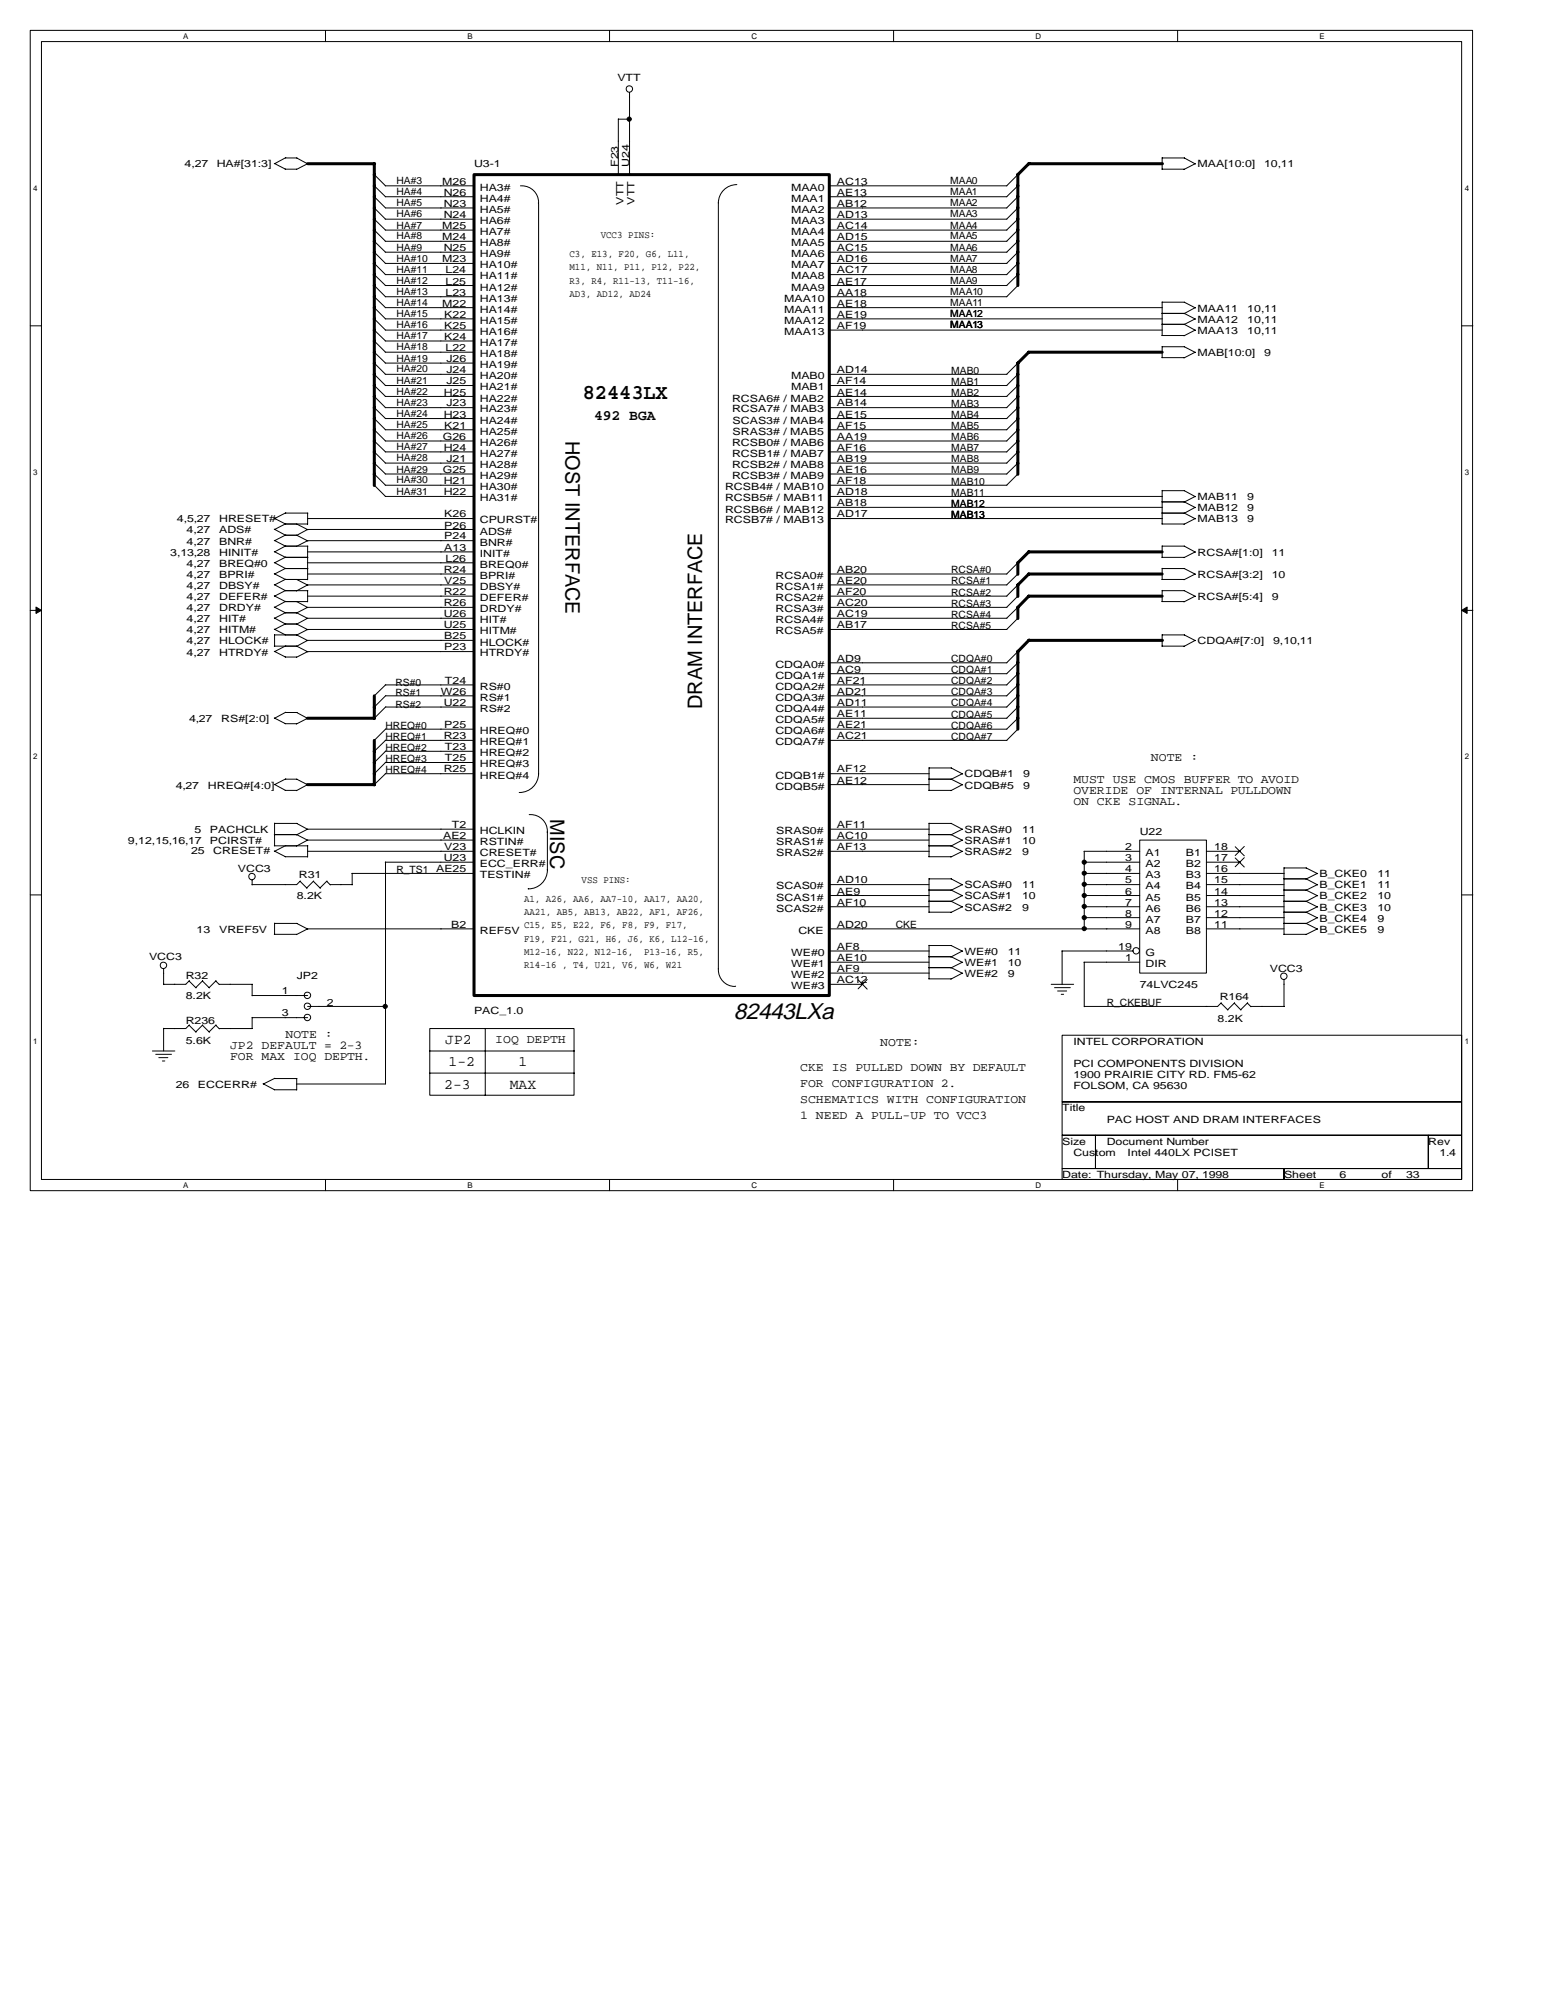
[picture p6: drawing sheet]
<svg xmlns="http://www.w3.org/2000/svg" width="216mm" height="279mm" viewBox="0 0 216 279" stroke-linecap="round" stroke-linejoin="round" font-family="sans-serif">
<path d="M4.2 4.2h201.4v162.1h-201.4zM5.8 5.8h198.3v159h-198.3z" fill="none" stroke="#000" stroke-width=".14"/>
<g fill="#fff">
<path d="M25.6 4.5h.7v1.1h-.7z"/>
<path d="M25.6 165h.7v1.2h-.7z"/>
</g>
<path d="M45.5 4.2v1.6M45.5 164.8v1.5" fill="none" stroke="#000" stroke-width=".14"/>
<g fill="#fff">
<path d="M65.3 4.5h.7v1.1h-.7z"/>
<path d="M65.3 165h.7v1.2h-.7z"/>
</g>
<path d="M85.1 4.2v1.6M85.1 164.8v1.5" fill="none" stroke="#000" stroke-width=".14"/>
<g fill="#fff">
<path d="M104.9 4.5h.8v1.1h-.8z"/>
<path d="M104.9 165h.8v1.2h-.8z"/>
</g>
<path d="M124.8 4.2v1.6M124.8 164.8v1.5" fill="none" stroke="#000" stroke-width=".14"/>
<g fill="#fff">
<path d="M144.6 4.5h.8v1.1h-.8z"/>
<path d="M144.6 165h.8v1.2h-.8z"/>
</g>
<path d="M164.5 4.2v1.6M164.5 164.8v1.5" fill="none" stroke="#000" stroke-width=".14"/>
<g fill="#fff">
<path d="M184.3 4.5h.7v1.1h-.7z"/>
<path d="M184.3 165h.7v1.2h-.7z"/>
<path d="M4.6 25.7h.6v1.1h-.6z"/>
<path d="M204.5 25.7h.6v1.1h-.6z"/>
<path d="M4.6 65.4h.6v1.2h-.6z"/>
<path d="M204.5 65.4h.6v1.2h-.6z"/>
</g>
<path d="M4.2 45.5h1.6M204.1 45.5h1.6" fill="none" stroke="#000" stroke-width=".14"/>
<g fill="#fff">
<path d="M4.6 105.1h.6v1.2h-.6z"/>
<path d="M204.5 105.1h.6v1.2h-.6z"/>
</g>
<path d="M4.2 85.3h1.6M204.1 85.3h1.6" fill="none" stroke="#000" stroke-width=".14"/>
<path d="M5 84.8l.8 .5-.8 .4zM204.1 85.3l.8-.5v.9z" fill="#000" stroke="#000" stroke-width=".14"/>
<g fill="#fff">
<path d="M4.6 144.9h.6v1.2h-.6z"/>
<path d="M204.5 144.9h.6v1.2h-.6z"/>
</g>
<g fill="none" stroke="#000" stroke-width=".14">
<path d="M86.3 16.6v7.8M86.3 16.6h1.7M87.9 12.9v11.5M38.3 22.8l1.6 .8M39.8 23.6h1.6M39.9 22.1h1.6M39.9 22l-1.6 .9M41.4 22.1l1.6 .8M43 22.9l-1.6 .8M52.2 27.4l1.6 1.7h12.4M52.2 29l1.6 1.6M52.2 24.4l1.6 1.6"/>
<path d="M52.2 35.2l1.6 1.6M52.2 32.1l1.6 1.6M52.2 33.7l1.6 1.5M52.2 36.8l1.6 1.6M52.2 39.8l1.6 1.7M52.2 38.3l1.6 1.6M52.2 30.6l1.6 1.5M52.2 25.9l1.6 1.6M53.8 30.6h12.4M53.8 32.1h12.4M53.8 33.7h12.4M53.8 26h12.4"/>
<path d="M53.8 35.2h12.4M53.8 36.8h12.4M53.8 38.4h12.4M53.8 27.5h12.4M53.8 39.9h12.4M72.7 26a2.28 2.28 0 0 1 2.5 2.4M75.2 28.4v79.7M100.3 28.3v107.1M102.9 25.8a2.57 2.57 0 0 0-2.6 2.6M115.8 29.1h24.8M115.8 30.6h24.8M115.8 32.1h24.8"/>
<path d="M115.8 33.7h24.8M115.8 26h24.8M115.8 35.2h24.8M115.8 36.8h24.8M115.8 38.4h24.8M115.8 27.5h24.8M115.8 39.9h24.8M142.2 27.4l-1.6 1.7M142.2 36.8l-1.6 1.6M142.2 35.2l-1.6 1.6M142.2 25.9l-1.6 1.6M142.2 33.7l-1.6 1.5"/>
<path d="M142.2 24.4l-1.6 1.6M142.2 32.1l-1.6 1.6M142.2 30.6l-1.6 1.5M142.2 39.8l-1.6 1.7M142.2 29l-1.6 1.6M142.2 38.3l-1.6 1.6M162.3 23.6h3.1M162.3 22.1h3.1M162.3 22v1.6M165.4 22.1l1.6 .8M166.9 22.9l-1.6 .8M52.2 58.4l1.6 1.6"/>
<path d="M52.2 55.3l1.6 1.6M52.2 46.1l1.6 1.5M52.2 44.5l1.6 1.6M52.2 41.4l1.6 1.6M52.2 53.8l1.6 1.6M52.2 56.9l1.6 1.6M52.2 50.7l1.6 1.6M52.2 47.6l1.6 1.6M52.2 60l1.6 1.6M52.2 42.9l1.6 1.6M52.2 49.2l1.6 1.5M52.2 52.2l1.6 1.7"/>
<path d="M53.8 53.9h12.4M53.8 52.3h12.4M53.8 58.5h12.4M53.8 55.4h12.4M53.8 56.9h12.4M53.8 41.5h12.4M53.8 43h12.4M53.8 44.5h12.4M53.8 46.1h12.4M53.8 47.6h12.4M53.8 49.2h12.4M53.8 50.7h12.4"/>
<path d="M115.8 53.9h24.8M115.8 52.3h24.8M115.8 58.5h24.8M115.8 55.4h24.8M115.8 56.9h24.8M115.8 41.5h24.8M115.8 43h46.5M115.8 44.5h46.5M115.8 46.1h46.5M142.2 60l-1.6 1.6M142.2 50.7l-1.6 1.6M142.2 56.9l-1.6 1.6"/>
<path d="M142.2 58.4l-1.6 1.6M142.2 55.3l-1.6 1.6M142.2 53.8l-1.6 1.6M142.2 52.2l-1.6 1.7M162.3 50h3.1M162.3 43.8h3.1M162.3 45.3h3.1M162.3 46.9h3.1M162.3 48.4h3.1M162.3 42.2v4.7M162.3 48.4v1.6M162.3 42.2h3.1"/>
<path d="M165.4 48.4l1.6 .8M165.4 42.2l1.6 .8M165.4 43.8l1.6 .8M165.4 45.3l1.6 .9M166.9 49.2l-1.6 .8M166.9 43l-1.6 .8M166.9 44.5l-1.6 .8M166.9 46.1l-1.6 .8M38.3 78.6l1.6 .8M38.3 75.5l1.6 .8M38.3 73.9l1.6 .9M38.3 72.4l1.6 .8"/>
<path d="M38.3 77.1l1.6 .8M39.8 77.9h3.2M39.8 79.4h3.2M39.8 74.8h1.7M39.8 76.3h3.2M39.8 73.2h3.2M39.9 71.7h3.1M39.9 77.8l-1.6 .8M39.9 74.7l-1.6 .8M39.9 73.2l-1.6 .8M39.9 71.6l-1.6 .8M39.9 79.4l-1.6 .8"/>
<path d="M39.9 76.3l-1.6 .8M41.4 74.8l1.6 .8M41.4 73.2l1.6 .8M42.9 74h23.3M42.9 78.6h23.3M43 72.4h23.2M43 77.1h23.2M43 71.7v1.5M43 76.3v4.7M43 74l-1.6 .8M52.2 67.7l1.6 1.7M52.2 61.6l1.6 1.5"/>
<path d="M52.2 66.2l1.6 1.6M52.2 64.7l1.6 1.5M52.2 63.1l1.6 1.6M53.8 60h12.4M53.8 61.6h12.4M53.8 63.1h12.4M53.8 64.7h12.4M53.8 66.2h12.4M53.8 67.8h12.4M53.8 69.4h12.4M66.2 75.5h-23.2l-1.6 .8M115.8 60h24.8"/>
<path d="M115.8 61.6h24.8M115.8 63.1h24.8M115.8 64.7h24.8M115.8 66.2h24.8M115.8 67.8h24.8M115.8 69.4h46.5M115.8 70.9h46.5M115.8 72.4h46.5M142.2 66.2l-1.6 1.6M142.2 64.7l-1.6 1.5M142.2 63.1l-1.6 1.6M142.2 61.6l-1.6 1.5"/>
<path d="M142.2 78.6l-1.6 1.6M162.3 77.9h3.1M162.3 73.2h3.1M162.3 71.7h3.1M162.3 70.1h3.1M162.3 79.4h3.1M162.3 76.3h3.1M162.3 68.5v4.7M162.3 76.3v1.6M162.3 79.4v1.6M162.3 68.5h3.1M165.4 76.3l1.6 .8"/>
<path d="M165.4 79.4l1.6 .8M165.4 68.5l1.6 .9M165.4 70.1l1.6 .8M165.4 71.7l1.6 .8M166.9 77.1l-1.6 .8M166.9 69.4l-1.6 .8M166.9 70.9l-1.6 .8M166.9 72.4l-1.6 .8M38.3 90.3h3.2M38.3 84.8l1.6 .8M38.3 87.9l1.6 .8M38.3 83.2l1.6 .8"/>
<path d="M38.3 86.3l1.6 .9M38.3 81.7l1.6 .8M38.3 80.1l1.6 .9M38.3 91l1.6 .8M38.3 88.7h3.2M38.3 88.7v1.6M39.8 84h3.2M39.8 85.6h1.7M39.8 87.2h1.7M39.8 82.5h3.2M39.8 81h3.2M39.8 91.8h1.6"/>
<path d="M39.9 99.5h1.6M39.9 84l-1.6 .8M39.9 87.1l-1.6 .8M39.9 82.5l-1.6 .8M39.9 85.6l-1.6 .8M39.9 80.9l-1.6 .8M39.9 99.5l-1.6 .8M39.9 90.2l-1.6 .8M41.4 88.7l1.6 .8M41.4 84l1.6 .9M41.4 87.2l1.6 .8M41.4 85.6l1.6 .8"/>
<path d="M41.4 81l1.6 .8M41.4 99.5l1.6 .9M41.4 90.3l1.6 .8M42.9 87.9h23.3M42.9 91h23.3M43 80.2h23.2M43 83.3h23.2M43 82.5v1.6M43 87.9l-1.6 .8M43 91l-1.6 .8M53.8 95.7h12.4M53.8 97.2h12.4"/>
<path d="M53.8 98.8h12.4M53.9 98.7l-1.6 1.6M53.9 97.2l-1.6 1.6M53.9 95.6l-1.6 1.6M66.2 81.7h-23.2l-1.6 .9M66.2 84.8h-23.2l-1.6 .9M66.2 86.4h-23.2l-1.6 .8M66.2 89.5h-23.2l-1.6 .8M115.8 81.7h24.8M115.8 92.6h24.8M115.8 94.1h24.8M115.8 80.2h24.8"/>
<path d="M115.8 95.7h24.8M115.8 83.3h24.8M115.8 97.2h24.8M115.8 98.8h24.8M115.8 84.8h24.8M115.8 86.4h24.8M115.8 87.9h24.8M142.2 80.1l-1.6 1.6M142.2 83.2l-1.6 1.6M142.2 81.7l-1.6 1.6M142.2 84.8l-1.6 1.6M142.2 86.3l-1.6 1.6"/>
<path d="M142.2 92.6l-1.6 1.5M142.2 91l-1.6 1.6M142.2 94.1l-1.6 1.6M142.2 95.6l-1.6 1.6M142.2 97.2l-1.6 1.6M142.2 98.7l-1.6 1.6M162.3 90.3h3.1M162.3 84h3.1M162.3 81h3.1M162.3 88.7h3.1M162.3 82.5h3.1M162.3 82.5v1.5"/>
<path d="M162.3 88.7v1.6M165.4 82.5l1.6 .8M165.4 88.7l1.6 .8M166.9 80.2l-1.6 .8M166.9 83.3l-1.6 .8M166.9 89.5l-1.6 .8M38.3 100.3l1.6 .8M38.3 109.6l1.6 .8M38.3 116.6h3.2M38.3 118.2h4.7M38.3 118.9l1.6 .8M38.3 115v3.2"/>
<path d="M38.3 115h3.2M39.8 101.1h1.6M39.8 110.4h1.6M39.8 119.7h3.2M39.9 108.8h1.6M39.9 108.8l-1.6 .8M39.9 118.1l-1.6 .8M41.4 108.8l1.6 .9M41.4 115l1.6 .9M41.4 116.6l1.6 .8M43 118.9h23.2M43 118.2v1.5"/>
<path d="M43 100.3l-1.6 .8M43 109.6l-1.6 .9M53.8 108.1h12.4M53.8 103.4h12.4M53.8 105h12.4M53.8 106.5h12.4M53.8 101.9h12.4M53.9 101.8l-1.6 1.6M53.9 108l-1.6 1.6M53.9 106.5l-1.6 1.6M53.9 104.9l-1.6 1.6M53.9 103.4l-1.6 1.6"/>
<path d="M66.2 115.8h-23.2l-1.6 .8M66.2 117.4h-23.2l-1.6 .8M73.9 113.8a2.29 2.29 0 0 1 2.5 2.5M75.2 108a2.66 2.66 0 0 1-2.7 2.7M76.4 116.3v5.2M115.8 118.9h14M115.8 108.1h14M115.8 115.8h14M115.8 117.4h13.9M115.8 109.6h13.9M115.8 100.3h24.8M115.8 101.9h24.8"/>
<path d="M115.8 103.4h24.8M129.7 108.8h3.2M129.7 110.4h3.1M129.7 116.6h3.2M129.7 118.2h3.2M129.7 119.7h3.1M129.7 115h3.2M129.7 107.2v3.2M129.7 115v4.7M129.7 107.3h3.2M132.8 107.3l1.6 .8M132.8 108.8l1.6 .9"/>
<path d="M132.8 115l1.6 .9M132.8 116.6l1.6 .8M132.8 118.2l1.6 .8M134.4 108.1l-1.6 .8M134.4 109.6l-1.6 .9M134.4 115.8l-1.6 .8M134.4 117.4l-1.6 .8M134.4 118.9l-1.6 .8M142.2 100.3l-1.6 1.6M142.2 101.8l-1.6 1.6M151.4 118.9h7.8M151.4 118.9v10.9"/>
<path d="M159.2 117.4h9.3v18.5h-9.3zM168.5 118.9h4.7M172.5 118.3l1.3 1.3M172.5 119.9l1.3 1.2M173.8 118.2l-1.3 1.3M173.8 119.8l-1.3 1.3M4.2 125h1.6M22.8 135.4v2.2M26.4 137l1 1M26.4 137l-.5 .5h-3.1M28.3 137l.9 1M28.3 137l-1 1"/>
<path d="M30.1 137l.5 .6M30.2 137l-1 1M30.6 137.5h4.7M35.2 122.9v.7M35.2 137.5v1.6M35.2 139.1h7.8M38.3 130.5h3.1M38.3 129v1.5M38.3 129h3.2M41.4 129l1.6 .8M41.9 123.1l1 1M41.9 123.1l-.5 .5h-6.2"/>
<path d="M43.8 123.1l.9 1M43.8 123.1l-1 .9M45.6 123.1l.5 .5M45.7 123.1l-1 .9M46.1 123.6h3.1M49.1 122h17.1M49.2 122v1.6M53.8 120.4h12.4M53.8 120.4v31h-12.4M66.2 129.8h-23.2l-1.6 .8M76.4 121.5a2.64 2.64 0 0 1-2.6 2.7M100.3 135.3a2.27 2.27 0 0 0 2.4 2.5"/>
<path d="M115.8 137.5h4.7M115.8 123.6h13.9M115.8 125.1h14M115.8 126.7h13.9M115.8 129.8h43.4M115.8 132.9h14M115.8 134.4h13.9M115.8 135.9h14M119.8 136.9l1.3 1.3M121.1 136.8l-1.3 1.3M129.7 133.7h3.2M129.7 135.2h3.2"/>
<path d="M129.7 124.3h3.2M129.7 125.9h3.2M129.7 127.4h3.1M129.7 136.7h3.1M129.7 122.7v4.7M129.7 132v4.7M129.7 122.8h3.2M129.7 132.1h3.2M132.8 133.7l1.6 .8M132.8 122.8l1.6 .8M132.8 124.3l1.6 .8M132.8 125.9l1.6 .8"/>
<path d="M132.8 132.1l1.6 .8M132.8 135.2l1.6 .8M134.4 134.4l-1.6 .8M134.4 123.6l-1.6 .8M134.4 125.1l-1.6 .9M134.4 126.7l-1.6 .8M134.4 132.9l-1.6 .8M134.4 135.9l-1.6 .9M146.8 137.5h3.1M147.3 138h2.2M147.7 138.4h1.3M148.2 138.9h.3"/>
<path d="M148.3 132.9h9.9M148.3 132.9v4.7M151.4 120.4h7.8M151.4 122h7.8M151.4 125.1h7.8M151.4 128.2h7.8M151.4 134.4h7.8M151.4 123.6h7.8M151.4 126.7h7.8M151.4 134.4v6.2M168.5 120.4h4.7M168.5 122h10.9"/>
<path d="M168.5 123.6h10.8M168.5 125.1h10.9M168.5 126.7h10.8M168.5 128.2h10.9M168.5 129.8h10.8M179.3 122.8h3.1M179.3 124.3h3.1M179.3 125.9h3.1M179.3 127.4h3.1M179.3 129h3.1M179.3 130.5h3.1M179.3 121.2v9.3"/>
<path d="M179.3 136.9v3.7M179.3 121.3h3.1M182.4 122.8l1.6 .8M182.4 124.3l1.6 .8M182.4 125.9l1.6 .8M182.4 127.4l1.6 .8M182.4 129l1.6 .8M182.4 121.3l1.6 .8M184 123.6l-1.6 .8M184 125.1l-1.6 .9M184 126.7l-1.6 .8M184 128.2l-1.6 .8"/>
<path d="M184 129.8l-1.6 .8M184 122l-1.6 .8M204.1 125h1.6M21.3 146.8h3.1M21.7 147.3h2.3M22.2 147.8h1.2M22.7 148.2h.3M22.8 143.6v3.2M26.4 143.2l1 1M26.4 143.2l-.5 .5h-3.1M28.3 143.2l.9 1M28.3 143.2l-1 1"/>
<path d="M30.1 143.2l.5 .5M30.2 143.2l-1 1M30.6 143.7h4.7M35.2 142.1v1.6M35.2 142.2h7.8M36.7 151.4l1.6 .8M38.3 152.2h3.1M38.3 150.7h3.2M38.4 150.6l-1.6 .8M41.4 150.7v1.6M43 140.6h10.9M60 143.7h20.2v9.3h-20.2z"/>
<path d="M60 149.9h20.2M60 146.8h20.2M67.8 143.7v9.3M148.3 144.6h55.8v9.3h-55.8zM148.3 153.9h55.8v4.7h-55.8zM148.3 158.6h4.7v4.6h-4.7zM153 158.6h46.5v4.6h-46.5zM170.5 140.1l1 1M170.6 140.1l-.6 .5h-18.6M172.4 140.1l.9 1M172.4 140.1l-1 1M174.2 140.1l.5 .5"/>
<path d="M174.2 140.1l-.9 1M174.7 140.6h4.7M199.5 158.6h4.6v4.6h-4.6zM148.3 163.2h31v1.6h-31zM179.3 163.2h24.8v1.6h-24.8z"/>
<circle cx="87.9" cy="12.4" r=".45"/>
<circle cx="22.8" cy="134.9" r=".45"/>
<circle cx="35.2" cy="122.5" r=".45"/>
<circle cx="42.9" cy="139" r=".45"/>
<circle cx="158.7" cy="132.8" r=".45"/>
<circle cx="179.3" cy="136.4" r=".45"/>
<circle cx="42.9" cy="142.1" r=".45"/>
<circle cx="42.9" cy="140.6" r=".45"/>
</g>
<g fill="none" stroke="#000" stroke-width=".42">
<path d="M43 22.9h9.3M52.3 22.9v44.9M66.2 24.4h49.6v114.7h-49.6zM142.1 24.4v15.5M143.7 22.9h18.6M143.7 22.8l-1.6 1.6M142.1 50.7v15.6M143.6 49.2h18.7M143.7 49.2l-1.6 1.6M142.1 78.6v1.6M143.6 77.1h18.7M143.7 77.1l-1.6 1.6"/>
<path d="M52.3 97.2v3.2M142.1 81.7v1.6M142.1 84.8v1.6M142.1 91v10.9M143.6 80.2h18.7M143.6 83.3h18.7M143.7 80.2l-1.6 1.6M143.7 83.3l-1.6 1.6M143.7 89.5h18.6M143.7 89.4l-1.6 1.6M42.9 100.3h9.4M42.9 109.6h9.4"/>
<path d="M52.3 103.4v6.3"/>
</g>
<g fill="#000" stroke="#000" stroke-width=".14">
<circle cx="87.9" cy="16.6" r=".3"/>
<circle cx="151.4" cy="128.2" r=".3"/>
<circle cx="151.4" cy="126.6" r=".3"/>
<circle cx="151.4" cy="120.4" r=".3"/>
<circle cx="151.4" cy="125.1" r=".3"/>
<circle cx="151.4" cy="123.5" r=".3"/>
<circle cx="151.4" cy="122" r=".29"/>
<circle cx="151.4" cy="129.7" r=".29"/>
<circle cx="53.8" cy="140.6" r=".3"/>
</g>
<text font-size="3.2" x="102.5" y="142.4">82443LXa</text>
<text font-size="3" x="81.4" y="55.7">82443LX</text>
<g font-size="2.8">
<text x="79" y="61.6" transform="rotate(90 79 61.6)">HOST INTERFACE</text>
<text x="98.1" y="99.1" transform="rotate(-90 98.1 99.1)">DRAM INTERFACE</text>
<text x="76.8" y="114.4" transform="rotate(90 76.8 114.4)">MISC</text>
</g>
<g font-size="2">
<text x="83" y="58.6">492 BGA</text>
<text x="62.2" y="145.9">JP2</text>
<text x="62.6" y="149">1-2</text>
<text x="72.4" y="149">1</text>
<text x="62.1" y="152.1">2-3</text>
<text x="71.2" y="152.1">MAX</text>
</g>
<g font-size="1.7">
<text x="160.7" y="106.3">NOTE :</text>
<text x="149.9" y="109.4">MUST USE CMOS BUFFER TO AVOID</text>
<text x="149.9" y="110.9">OVERIDE OF INTERNAL PULLDOWN</text>
<text x="149.9" y="112.5">ON CKE SIGNAL.</text>
<text x="32.1" y="146.6">JP2 DEFAULT = 2-3</text>
<text x="32.1" y="148.1">FOR MAX IOQ DEPTH.</text>
<text x="39.9" y="145">NOTE :</text>
<text x="69.2" y="145.6">IOQ DEPTH</text>
<text x="111.8" y="149.7">CKE IS PULLED DOWN BY DEFAULT</text>
<text x="122.9" y="146.1">NOTE:</text>
<text x="111.8" y="151.9">FOR CONFIGURATION 2.</text>
<text x="111.8" y="154.1">SCHEMATICS WITH CONFIGURATION</text>
<text x="111.8" y="156.3">1 NEED A PULL-UP TO VCC3</text>
</g>
<g font-size="1.4">
<text x="86.2" y="11.3">VTT</text>
<text x="25.8" y="23.4">4,27</text>
<text x="30.3" y="23.4">HA#[31:3]</text>
<text x="66.2" y="23.4">U3-1</text>
<text x="86.3" y="23.3" transform="rotate(-90 86.3 23.3)">F23</text>
<text x="87.9" y="23.3" transform="rotate(-90 87.9 23.3)">U24</text>
<text x="167.2" y="23.4">MAA[10:0]</text>
<text x="176.5" y="23.4">10,11</text>
<text x="55.4" y="27.3">HA#4</text>
<text x="55.4" y="25.7">HA#3</text>
<text x="55.4" y="28.8">HA#5</text>
<text x="61.8" y="25.8">M26</text>
<text x="62" y="27.4">N26</text>
<text x="62" y="28.9">N23</text>
<text x="67" y="26.6">HA3#</text>
<text x="67" y="28.2">HA4#</text>
<text x="67" y="29.7">HA5#</text>
<text x="87.1" y="28.6" transform="rotate(-90 87.1 28.6)">VTT</text>
<text x="88.6" y="28.6" transform="rotate(-90 88.6 28.6)">VTT</text>
<text x="110.5" y="29.7">MAA2</text>
<text x="110.5" y="26.6">MAA0</text>
<text x="110.5" y="28.2">MAA1</text>
<text x="116.9" y="28.9">AB12</text>
<text x="116.9" y="25.8">AC13</text>
<text x="116.9" y="27.4">AE13</text>
<text x="132.7" y="27.3">MAA1</text>
<text x="132.7" y="28.8">MAA2</text>
<text x="132.7" y="25.7">MAA0</text>
<text x="55.4" y="33.5">HA#8</text>
<text x="55.4" y="35">HA#9</text>
<text x="55.4" y="30.4">HA#6</text>
<text x="55.4" y="31.9">HA#7</text>
<text x="61.8" y="32">M25</text>
<text x="61.8" y="33.5">M24</text>
<text x="62" y="30.4">N24</text>
<text x="62" y="35.1">N25</text>
<text x="67" y="31.3">HA6#</text>
<text x="67" y="32.9">HA7#</text>
<text x="67" y="34.4">HA8#</text>
<text x="67" y="36">HA9#</text>
<text x="79.5" y="35.9">C3, E13, F20, G6, L11,</text>
<text x="83.9" y="33.3">VCC3 PINS:</text>
<text x="110.5" y="31.3">MAA3</text>
<text x="110.5" y="32.9">MAA4</text>
<text x="110.5" y="34.4">MAA5</text>
<text x="110.5" y="36">MAA6</text>
<text x="116.9" y="30.4">AD13</text>
<text x="116.9" y="32">AC14</text>
<text x="116.9" y="33.5">AD15</text>
<text x="116.9" y="35.1">AC15</text>
<text x="132.7" y="30.4">MAA3</text>
<text x="132.7" y="33.5">MAA5</text>
<text x="132.7" y="31.9">MAA4</text>
<text x="132.7" y="35">MAA6</text>
<text x="55.4" y="39.7">HA#12</text>
<text x="55.4" y="36.5">HA#10</text>
<text x="55.4" y="41.2">HA#13</text>
<text x="55.4" y="38.1">HA#11</text>
<text x="61.8" y="36.6">M23</text>
<text x="62.2" y="38.2">L24</text>
<text x="62.2" y="39.8">L25</text>
<text x="62.2" y="41.3">L23</text>
<text x="67" y="37.5">HA10#</text>
<text x="67" y="39">HA11#</text>
<text x="67" y="40.6">HA12#</text>
<text x="79.5" y="37.8">M11, N11, P11, P12, P22,</text>
<text x="79.5" y="39.6">R3, R4, R11-13, T11-16,</text>
<text x="79.5" y="41.5">AD3, AD12, AD24</text>
<text x="110.5" y="37.5">MAA7</text>
<text x="110.5" y="39">MAA8</text>
<text x="110.5" y="40.6">MAA9</text>
<text x="116.9" y="41.3">AA18</text>
<text x="116.9" y="36.6">AD16</text>
<text x="116.9" y="38.2">AC17</text>
<text x="116.9" y="39.8">AE17</text>
<text x="132.7" y="39.7">MAA9</text>
<text x="132.7" y="41.2">MAA10</text>
<text x="132.7" y="38.1">MAA8</text>
<text x="132.7" y="36.5">MAA7</text>
<text x="55.4" y="45.9">HA#16</text>
<text x="55.4" y="47.4">HA#17</text>
<text x="55.4" y="42.8">HA#14</text>
<text x="55.4" y="44.3">HA#15</text>
<text x="61.8" y="42.9">M22</text>
<text x="62.1" y="44.4">K22</text>
<text x="62.1" y="45.9">K25</text>
<text x="62.1" y="47.5">K24</text>
<text x="67" y="42.1">HA13#</text>
<text x="67" y="43.7">HA14#</text>
<text x="67" y="45.2">HA15#</text>
<text x="67" y="46.8">HA16#</text>
<text x="109.5" y="42.1">MAA10</text>
<text x="109.5" y="43.7">MAA11</text>
<text x="109.5" y="45.2">MAA12</text>
<text x="109.5" y="46.8">MAA13</text>
<text x="116.9" y="42.9">AE18</text>
<text x="116.9" y="44.4">AE19</text>
<text x="116.9" y="45.9">AF19</text>
<text x="132.7" y="42.8">MAA11</text>
<text x="132.7" y="44.3">MAA12</text>
<text x="132.7" y="45.9">MAA13</text>
<text x="167.2" y="43.5">MAA11</text>
<text x="167.2" y="45.1">MAA12</text>
<text x="167.2" y="46.6">MAA13</text>
<text x="174.2" y="43.5">10,11</text>
<text x="174.2" y="45.1">10,11</text>
<text x="174.2" y="46.6">10,11</text>
<text x="55.4" y="48.9">HA#18</text>
<text x="55.4" y="52">HA#20</text>
<text x="55.4" y="53.6">HA#21</text>
<text x="55.4" y="50.5">HA#19</text>
<text x="62.2" y="49">L22</text>
<text x="62.3" y="50.6">J26</text>
<text x="62.3" y="52.1">J24</text>
<text x="62.3" y="53.7">J25</text>
<text x="67" y="48.4">HA17#</text>
<text x="67" y="49.9">HA18#</text>
<text x="67" y="51.4">HA19#</text>
<text x="67" y="53">HA20#</text>
<text x="110.5" y="53">MAB0</text>
<text x="116.9" y="53.7">AF14</text>
<text x="116.9" y="52.1">AD14</text>
<text x="132.8" y="52.2">MAB0</text>
<text x="132.8" y="53.8">MAB1</text>
<text x="167.2" y="49.8">MAB[10:0]</text>
<text x="176.5" y="49.8">9</text>
<text x="55.4" y="56.7">HA#23</text>
<text x="55.4" y="59.8">HA#25</text>
<text x="55.4" y="55.2">HA#22</text>
<text x="55.4" y="58.3">HA#24</text>
<text x="62" y="55.3">H25</text>
<text x="62" y="58.3">H23</text>
<text x="62.1" y="59.9">K21</text>
<text x="62.3" y="56.8">J23</text>
<text x="67" y="54.5">HA21#</text>
<text x="67" y="56.1">HA22#</text>
<text x="67" y="57.6">HA23#</text>
<text x="67" y="59.2">HA24#</text>
<text x="102.2" y="56.1">RCSA6# / MAB2</text>
<text x="102.2" y="57.6">RCSA7# / MAB3</text>
<text x="102.3" y="59.2">SCAS3# / MAB4</text>
<text x="110.5" y="54.5">MAB1</text>
<text x="116.9" y="59.9">AF15</text>
<text x="116.9" y="58.3">AE15</text>
<text x="116.9" y="55.3">AE14</text>
<text x="116.9" y="56.8">AB14</text>
<text x="132.8" y="56.9">MAB3</text>
<text x="132.8" y="58.4">MAB4</text>
<text x="132.8" y="60">MAB5</text>
<text x="132.8" y="55.3">MAB2</text>
<text x="55.4" y="61.4">HA#26</text>
<text x="55.4" y="64.4">HA#28</text>
<text x="55.4" y="62.9">HA#27</text>
<text x="61.8" y="61.4">G26</text>
<text x="62" y="63">H24</text>
<text x="62.3" y="64.5">J21</text>
<text x="67" y="60.7">HA25#</text>
<text x="67" y="62.3">HA26#</text>
<text x="67" y="63.8">HA27#</text>
<text x="67" y="65.4">HA28#</text>
<text x="102.2" y="62.3">RCSB0# / MAB6</text>
<text x="102.2" y="63.8">RCSB1# / MAB7</text>
<text x="102.2" y="65.4">RCSB2# / MAB8</text>
<text x="102.3" y="60.7">SRAS3# / MAB5</text>
<text x="116.9" y="61.4">AA19</text>
<text x="116.9" y="63">AF16</text>
<text x="116.9" y="64.5">AB19</text>
<text x="132.8" y="63">MAB7</text>
<text x="132.8" y="64.6">MAB8</text>
<text x="132.8" y="61.5">MAB6</text>
<text x="55.4" y="66">HA#29</text>
<text x="55.4" y="69.1">HA#31</text>
<text x="55.4" y="67.5">HA#30</text>
<text x="61.8" y="66.1">G25</text>
<text x="62" y="67.6">H21</text>
<text x="62" y="69.2">H22</text>
<text x="67" y="66.9">HA29#</text>
<text x="67" y="68.5">HA30#</text>
<text x="67" y="70">HA31#</text>
<text x="101.3" y="68.5">RCSB4# / MAB10</text>
<text x="101.3" y="70">RCSB5# / MAB11</text>
<text x="101.3" y="71.6">RCSB6# / MAB12</text>
<text x="102.2" y="66.9">RCSB3# / MAB9</text>
<text x="116.9" y="67.6">AF18</text>
<text x="116.9" y="69.2">AD18</text>
<text x="116.9" y="70.7">AB18</text>
<text x="116.9" y="66.1">AE16</text>
<text x="132.8" y="67.7">MAB10</text>
<text x="132.8" y="66.1">MAB9</text>
<text x="132.8" y="69.3">MAB11</text>
<text x="132.8" y="70.8">MAB12</text>
<text x="167.2" y="69.9">MAB11</text>
<text x="167.2" y="71.4">MAB12</text>
<text x="174.2" y="69.9">9</text>
<text x="174.2" y="71.4">9</text>
<text x="23.8" y="77.6">3,13,28</text>
<text x="24.7" y="73">4,5,27</text>
<text x="26.1" y="76.1">4,27</text>
<text x="26.1" y="74.5">4,27</text>
<text x="30.6" y="76.1">BNR#</text>
<text x="30.6" y="74.5">ADS#</text>
<text x="30.6" y="73">HRESET#</text>
<text x="30.6" y="77.6">HINIT#</text>
<text x="62.1" y="73.8">P26</text>
<text x="62.1" y="72.3">K26</text>
<text x="62.1" y="75.4">P24</text>
<text x="62.1" y="76.9">A13</text>
<text x="67" y="74.7">ADS#</text>
<text x="67" y="73.1">CPURST#</text>
<text x="67" y="76.2">BNR#</text>
<text x="67" y="77.8">INIT#</text>
<text x="101.3" y="73.1">RCSB7# / MAB13</text>
<text x="116.9" y="72.3">AD17</text>
<text x="132.8" y="72.4">MAB13</text>
<text x="167.2" y="77.6">RCSA#[1:0]</text>
<text x="167.2" y="73">MAB13</text>
<text x="174.2" y="73">9</text>
<text x="177.6" y="77.6">11</text>
<text x="26.1" y="79.2">4,27</text>
<text x="26.1" y="83.8">4,27</text>
<text x="26.1" y="82.3">4,27</text>
<text x="26.1" y="80.7">4,27</text>
<text x="30.6" y="79.2">BREQ#0</text>
<text x="30.6" y="83.8">DEFER#</text>
<text x="30.6" y="82.3">DBSY#</text>
<text x="30.6" y="80.7">BPRI#</text>
<text x="62" y="80">R24</text>
<text x="62" y="83.1">R22</text>
<text x="62.1" y="81.6">V25</text>
<text x="62.2" y="78.5">L26</text>
<text x="67" y="79.3">BREQ0#</text>
<text x="67" y="80.9">BPRI#</text>
<text x="67" y="82.4">DBSY#</text>
<text x="67" y="84">DEFER#</text>
<text x="108.3" y="82.4">RCSA1#</text>
<text x="108.3" y="80.9">RCSA0#</text>
<text x="108.3" y="84">RCSA2#</text>
<text x="116.9" y="81.6">AE20</text>
<text x="116.9" y="80">AB20</text>
<text x="116.9" y="83.1">AF20</text>
<text x="132.8" y="80.1">RCSA#0</text>
<text x="132.8" y="81.6">RCSA#1</text>
<text x="132.8" y="83.2">RCSA#2</text>
<text x="167.2" y="80.7">RCSA#[3:2]</text>
<text x="167.2" y="83.8">RCSA#[5:4]</text>
<text x="177.6" y="80.7">10</text>
<text x="177.6" y="83.8">9</text>
<text x="26.1" y="85.4">4,27</text>
<text x="26.1" y="88.5">4,27</text>
<text x="26.1" y="86.9">4,27</text>
<text x="30.6" y="85.4">DRDY#</text>
<text x="30.6" y="88.5">HITM#</text>
<text x="30.6" y="86.9">HIT#</text>
<text x="62" y="84.7">R26</text>
<text x="62" y="86.2">U26</text>
<text x="62" y="87.8">U25</text>
<text x="62.1" y="89.3">B25</text>
<text x="67" y="85.5">DRDY#</text>
<text x="67" y="87.1">HIT#</text>
<text x="67" y="88.6">HITM#</text>
<text x="108.3" y="85.5">RCSA3#</text>
<text x="108.3" y="87.1">RCSA4#</text>
<text x="108.3" y="88.6">RCSA5#</text>
<text x="116.9" y="84.7">AC20</text>
<text x="116.9" y="86.2">AC19</text>
<text x="116.9" y="87.8">AB17</text>
<text x="132.8" y="84.8">RCSA#3</text>
<text x="132.8" y="86.3">RCSA#4</text>
<text x="132.8" y="87.9">RCSA#5</text>
<text x="26.1" y="90">4,27</text>
<text x="26.1" y="91.6">4,27</text>
<text x="30.6" y="90">HLOCK#</text>
<text x="30.6" y="91.6">HTRDY#</text>
<text x="55.2" y="95.8">RS#0</text>
<text x="62.1" y="90.9">P23</text>
<text x="62.1" y="95.5">T24</text>
<text x="67" y="90.2">HLOCK#</text>
<text x="67" y="91.7">HTRDY#</text>
<text x="108.3" y="93.3">CDQA0#</text>
<text x="108.3" y="94.8">CDQA1#</text>
<text x="116.9" y="92.4">AD9</text>
<text x="116.9" y="94">AC9</text>
<text x="116.9" y="95.5">AF21</text>
<text x="132.8" y="92.5">CDQA#0</text>
<text x="132.8" y="94">CDQA#1</text>
<text x="132.8" y="95.6">CDQA#2</text>
<text x="167.2" y="90">CDQA#[7:0]</text>
<text x="177.8" y="90">9,10,11</text>
<text x="26.4" y="100.8">4,27</text>
<text x="30.9" y="100.8">RS#[2:0]</text>
<text x="53.8" y="101.8">HREQ#0</text>
<text x="55.2" y="97.3">RS#1</text>
<text x="55.2" y="98.9">RS#2</text>
<text x="61.6" y="97.1">W26</text>
<text x="62" y="98.6">U22</text>
<text x="62.1" y="101.7">P25</text>
<text x="67" y="96.4">RS#0</text>
<text x="67" y="97.9">RS#1</text>
<text x="67" y="99.5">RS#2</text>
<text x="108.3" y="96.4">CDQA2#</text>
<text x="108.3" y="97.9">CDQA3#</text>
<text x="108.3" y="99.5">CDQA4#</text>
<text x="108.3" y="101">CDQA5#</text>
<text x="116.9" y="97.1">AD21</text>
<text x="116.9" y="98.6">AD11</text>
<text x="116.9" y="100.2">AE11</text>
<text x="116.9" y="101.7">AE21</text>
<text x="132.8" y="97.1">CDQA#3</text>
<text x="132.8" y="98.7">CDQA#4</text>
<text x="132.8" y="100.3">CDQA#5</text>
<text x="132.8" y="101.8">CDQA#6</text>
<text x="53.8" y="103.3">HREQ#1</text>
<text x="53.8" y="104.9">HREQ#2</text>
<text x="53.8" y="106.4">HREQ#3</text>
<text x="62" y="103.3">R23</text>
<text x="62" y="107.9">R25</text>
<text x="62.1" y="104.8">T23</text>
<text x="62.1" y="106.4">T25</text>
<text x="67" y="102.6">HREQ#0</text>
<text x="67" y="104.1">HREQ#1</text>
<text x="67" y="105.7">HREQ#2</text>
<text x="67" y="107.2">HREQ#3</text>
<text x="108.3" y="102.6">CDQA6#</text>
<text x="108.3" y="104.1">CDQA7#</text>
<text x="116.9" y="107.9">AF12</text>
<text x="116.9" y="103.3">AC21</text>
<text x="132.8" y="103.3">CDQA#7</text>
<text x="24.5" y="110.2">4,27</text>
<text x="29" y="110.2">HREQ#[4:0]</text>
<text x="53.8" y="108">HREQ#4</text>
<text x="67" y="108.8">HREQ#4</text>
<text x="108.3" y="108.8">CDQB1#</text>
<text x="108.3" y="110.3">CDQB5#</text>
<text x="116.9" y="109.5">AE12</text>
<text x="134.7" y="108.6">CDQB#1</text>
<text x="134.7" y="110.2">CDQB#5</text>
<text x="142.9" y="108.6">9</text>
<text x="142.9" y="110.2">9</text>
<text x="17.9" y="117.9">9,12,15,16,17</text>
<text x="26.7" y="119.3">25</text>
<text x="27.2" y="116.3">5</text>
<text x="29.3" y="116.3">PACHCLK</text>
<text x="29.3" y="117.9">PCIRST#</text>
<text x="29.8" y="119.3">CRESET#</text>
<text x="61.9" y="117.2">AE2</text>
<text x="62.1" y="118.8">V23</text>
<text x="63.1" y="115.7">T2</text>
<text x="67" y="119.6">CRESET#</text>
<text x="67" y="118.1">RSTIN#</text>
<text x="67" y="116.5">HCLKIN</text>
<text x="108.4" y="116.5">SRAS0#</text>
<text x="108.4" y="118.1">SRAS1#</text>
<text x="108.4" y="119.6">SRAS2#</text>
<text x="116.9" y="115.7">AF11</text>
<text x="116.9" y="117.2">AC10</text>
<text x="116.9" y="118.8">AF13</text>
<text x="134.7" y="116.3">SRAS#0</text>
<text x="134.7" y="117.9">SRAS#1</text>
<text x="134.7" y="119.5">SRAS#2</text>
<text x="142.7" y="116.3">11</text>
<text x="142.7" y="117.9">10</text>
<text x="142.7" y="119.5">9</text>
<text x="157.1" y="118.8">2</text>
<text x="159.2" y="116.7">U22</text>
<text x="160" y="119.6">A1</text>
<text x="165.6" y="119.6">B1</text>
<text x="169.6" y="118.8">18</text>
<text x="33.2" y="121.8">VCC3</text>
<text x="41.4" y="125.7">8.2K</text>
<text x="41.7" y="122.7">R31</text>
<text x="55.4" y="121.9">R_TS1</text>
<text x="60.9" y="121.8">AE25</text>
<text x="62" y="120.3">U23</text>
<text x="67" y="122.7">TESTIN#</text>
<text x="67" y="121.2">ECC_ERR#</text>
<text x="73.2" y="126">A1, A26, AA6, AA7-10, AA17, AA20,</text>
<text x="81.2" y="123.3">VSS PINS:</text>
<text x="108.4" y="124.3">SCAS0#</text>
<text x="108.4" y="125.8">SCAS1#</text>
<text x="116.9" y="123.4">AD10</text>
<text x="116.9" y="125">AE9</text>
<text x="134.7" y="124.1">SCAS#0</text>
<text x="134.7" y="125.7">SCAS#1</text>
<text x="142.7" y="124.1">11</text>
<text x="142.7" y="125.7">10</text>
<text x="157.1" y="120.3">3</text>
<text x="157.1" y="121.8">4</text>
<text x="157.1" y="123.4">5</text>
<text x="157.1" y="125">6</text>
<text x="160" y="121.2">A2</text>
<text x="160" y="122.7">A3</text>
<text x="160" y="124.3">A4</text>
<text x="160" y="125.8">A5</text>
<text x="165.6" y="121.2">B2</text>
<text x="165.6" y="122.7">B3</text>
<text x="165.6" y="124.3">B4</text>
<text x="165.6" y="125.8">B5</text>
<text x="169.6" y="120.3">17</text>
<text x="169.6" y="121.8">16</text>
<text x="169.6" y="123.4">15</text>
<text x="169.6" y="125">14</text>
<text x="184.3" y="124.1">B_CKE1</text>
<text x="184.3" y="125.7">B_CKE2</text>
<text x="184.3" y="122.6">B_CKE0</text>
<text x="192.4" y="124.1">11</text>
<text x="192.4" y="125.7">10</text>
<text x="192.4" y="122.6">11</text>
<text x="27.5" y="130.3">13</text>
<text x="30.6" y="130.3">VREF5V</text>
<text x="63" y="129.6">B2</text>
<text x="67" y="130.4">REF5V</text>
<text x="73.2" y="127.8">AA21, AB5, AB13, AB22, AF1, AF26,</text>
<text x="73.2" y="129.7">C15, E5, E22, F6, F8, F9, F17,</text>
<text x="73.2" y="131.5">F19, F21, G21, H6, J6, K6, L12-16,</text>
<text x="108.4" y="127.3">SCAS2#</text>
<text x="111.5" y="130.4">CKE</text>
<text x="116.9" y="126.5">AF10</text>
<text x="116.9" y="129.6">AD20</text>
<text x="125.1" y="129.7">CKE</text>
<text x="134.7" y="127.2">SCAS#2</text>
<text x="142.7" y="127.2">9</text>
<text x="157.1" y="126.5">7</text>
<text x="157.1" y="128.1">8</text>
<text x="157.1" y="129.6">9</text>
<text x="160" y="127.3">A6</text>
<text x="160" y="128.9">A7</text>
<text x="160" y="130.4">A8</text>
<text x="165.6" y="127.3">B6</text>
<text x="165.6" y="128.9">B7</text>
<text x="165.6" y="130.4">B8</text>
<text x="169.6" y="126.5">13</text>
<text x="169.6" y="128.1">12</text>
<text x="169.6" y="129.6">11</text>
<text x="184.3" y="127.2">B_CKE3</text>
<text x="184.3" y="128.7">B_CKE4</text>
<text x="184.3" y="130.3">B_CKE5</text>
<text x="192.4" y="127.2">10</text>
<text x="192.4" y="128.7">9</text>
<text x="192.4" y="130.3">9</text>
<text x="20.8" y="134.2">VCC3</text>
<text x="25.9" y="136.8">R32</text>
<text x="41.4" y="136.8">JP2</text>
<text x="73.2" y="133.4">M12-16, N22, N12-16,</text>
<text x="73.2" y="135.3">R14-16 , T4, U21, V6, W6, W21</text>
<text x="89.9" y="133.4">P13-16, R5,</text>
<text x="110.5" y="135.1">WE#1</text>
<text x="110.5" y="136.7">WE#2</text>
<text x="110.5" y="133.6">WE#0</text>
<text x="116.9" y="134.2">AE10</text>
<text x="116.9" y="135.8">AF9</text>
<text x="116.9" y="132.7">AF8</text>
<text x="116.9" y="137.3">AC12</text>
<text x="134.7" y="135">WE#1</text>
<text x="134.7" y="133.4">WE#0</text>
<text x="134.7" y="136.5">WE#2</text>
<text x="140.7" y="135">10</text>
<text x="140.7" y="133.4">11</text>
<text x="140.7" y="136.5">9</text>
<text x="156.2" y="132.7">19</text>
<text x="157.1" y="134.2">1</text>
<text x="160" y="133.6">G</text>
<text x="160" y="135.1">DIR</text>
<text x="177.3" y="135.7">VCC3</text>
<text x="25.9" y="139.6">8.2K</text>
<text x="25.9" y="143">R236</text>
<text x="39.4" y="138.9">1</text>
<text x="39.4" y="142">3</text>
<text x="45.6" y="140.5">2</text>
<text x="66.2" y="141.6">PAC_1.0</text>
<text x="110.5" y="138.2">WE#3</text>
<text x="154.6" y="140.5">R_CKEBUF</text>
<text x="159.2" y="138.1">74LVC245</text>
<text x="170" y="142.7">8.2K</text>
<text x="170.3" y="139.8">R164</text>
<text x="25.9" y="145.8">5.6K</text>
<text x="149.9" y="145.9">INTEL CORPORATION</text>
<text x="149.9" y="149.1">PCI COMPONENTS DIVISION</text>
<text x="24.5" y="152">26</text>
<text x="27.6" y="152">ECCERR#</text>
<text x="148.3" y="155.2">Title</text>
<text x="149.9" y="150.6">1900 PRAIRIE CITY RD. FM5-62</text>
<text x="149.9" y="152.2">FOLSOM, CA 95630</text>
<text x="148.3" y="159.9">Size</text>
<text x="149.9" y="161.4">Custom</text>
<text x="154.5" y="156.8">PAC HOST AND DRAM INTERFACES</text>
<text x="154.5" y="159.9">Document Number</text>
<text x="157.5" y="161.4">Intel 440LX PCISET</text>
<text x="199.5" y="159.9">Rev</text>
<text x="201" y="161.4">1.4</text>
<text x="148.3" y="164.6">Date: Thursday, May 07, 1998</text>
<text x="179.3" y="164.6">Sheet</text>
<text x="187.1" y="164.6">6</text>
<text x="192.9" y="164.6">of</text>
<text x="196.4" y="164.6">33</text>
</g>
<g font-size="1.1">
<text x="25.6" y="5.4">A</text>
<text x="65.3" y="5.4">B</text>
<text x="104.9" y="5.4">C</text>
<text x="144.6" y="5.4">D</text>
<text x="184.3" y="5.4">E</text>
<text x="4.6" y="26.6">4</text>
<text x="204.5" y="26.6">4</text>
<text x="4.6" y="66.3">3</text>
<text x="204.5" y="66.3">3</text>
<text x="4.6" y="106.1">2</text>
<text x="204.5" y="106.1">2</text>
<text x="4.6" y="145.8">1</text>
<text x="204.5" y="145.8">1</text>
<text x="25.6" y="166">A</text>
<text x="65.3" y="166">B</text>
<text x="104.9" y="166">C</text>
<text x="144.6" y="166">D</text>
<text x="184.3" y="166">E</text>
</g>
</svg>
